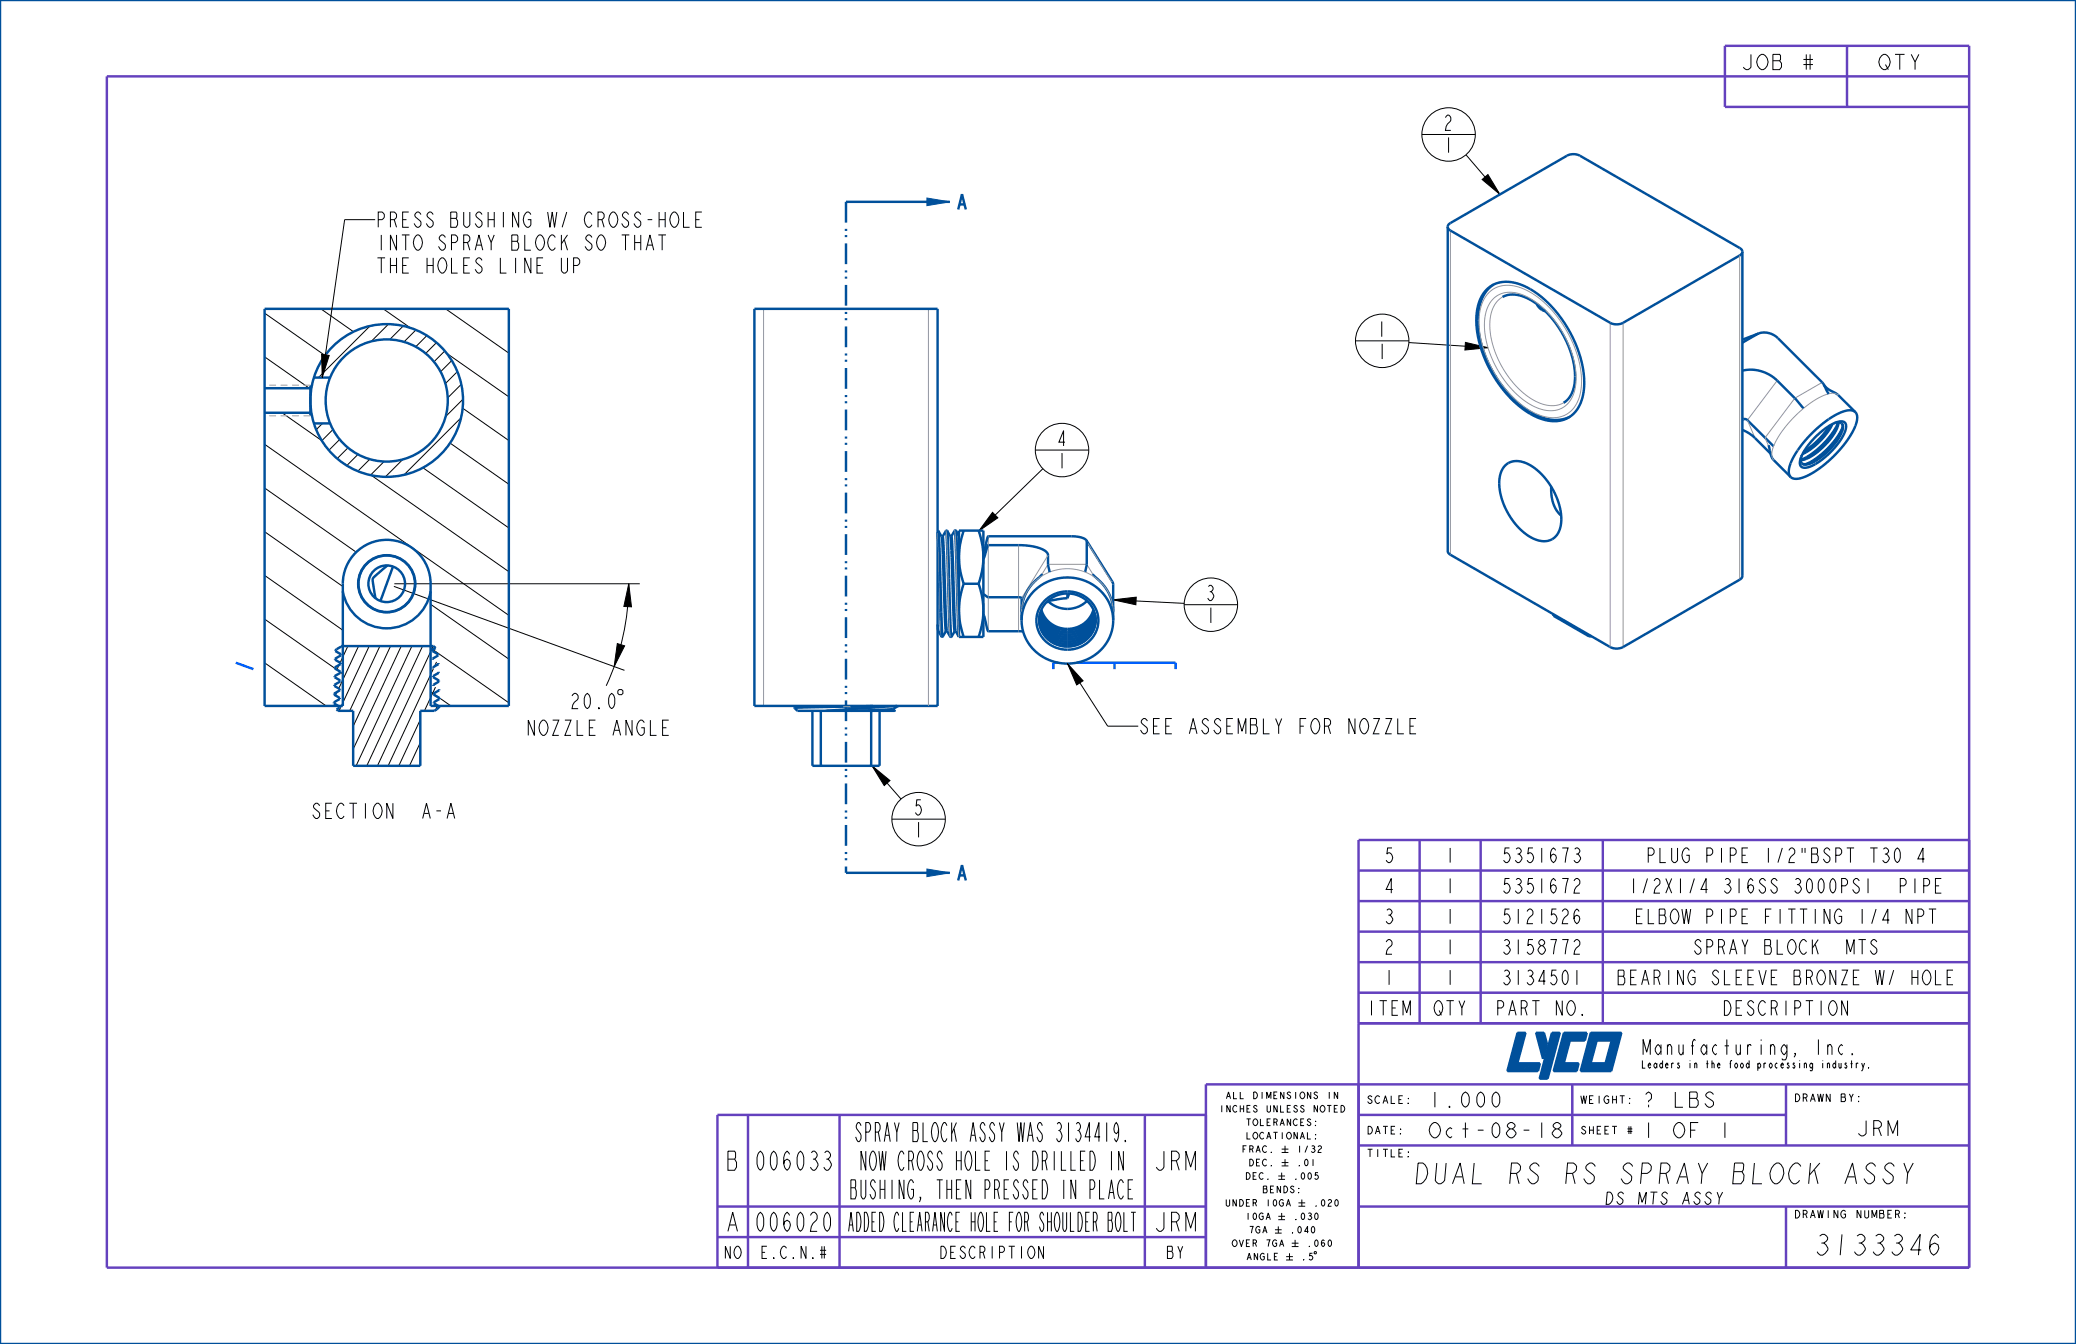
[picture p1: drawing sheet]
<svg xmlns="http://www.w3.org/2000/svg" width="432mm" height="279mm" viewBox="0 0 432 279" stroke-linecap="round" stroke-linejoin="round" font-family="sans-serif">
<path d="M192.8 41.2l4.8 .8-4.8 .8z" fill="#00509b"/>
<path d="M192.8 41.2l4.8 .8-4.8 .8z" fill="none" stroke="#00509b" stroke-width=".21"/>
<path d="M199.3 43.5l.8-3.1 .8 3.1M199.6 42.5h1" fill="none" stroke="#00509b" stroke-width=".51"/>
<path d="M192.8 180.7l4.8 .7-4.8 .8z" fill="#00509b"/>
<path d="M192.8 180.7l4.8 .7-4.8 .8z" fill="none" stroke="#00509b" stroke-width=".21"/>
<path d="M176 42h21.6M176 181.4h21.6M199.3 183l.8-3.1 .8 3.1M199.6 182h1" fill="none" stroke="#00509b" stroke-width=".51"/>
<path d="M176 42v139.4" fill="none" stroke="#00509b" stroke-width=".51" stroke-dasharray="4.3 1.3 .4 .9 .4 1.3" stroke-linecap="butt"/>
<g fill="none" stroke="#000" stroke-width=".21">
<path d="M55 74.2l9.3 6.5M55 65.1l12.6 8.8M66.7 64.2l6.8 4.8M69.7 71.6l-1.1 1.1M77 67.8l-10.8 10.7M79.7 64.2l5.7 4M80.8 67.4l-3.6 3.6M83.9 67.8l-2.8 2.8M86.5 68.6l-2.5 2.5M88.8 69.8l-2.3 2.3M90.8 71.2l-2.3 2.3M92.5 73l-2.2 2.2"/>
<path d="M92.7 64.2l13.1 9.2M92.9 73.5l12.9 9M94 75l-2.4 2.3M95.1 77.3l-2.5 2.4M95.9 79.9l-2.8 2.8M105.7 64.2l.1 .1M55 92.4l50.8 35.5M58.7 85.8l8.2 5.8 2.4-2.3M67.1 88l-1.3 1.3M70.7 91.4l-2.3 2.2M72.4 93.1l-2.3 2.2M74.5 94.5l-2.4 2.3"/>
<path d="M76.9 95.5l-2.5 2.4M77.2 98.8l28.6 20M79.9 95.9l-2.8 2.9M83.8 95.5l-3.6 3.6M88 97.2l17.8 12.6M93.6 92.1l12.2 8.6M95.9 86.9l-11.9 11.8M96.2 84.9l9.6 6.7M96.3 83l-3.6 3.6M55 119.6l16.3 11.4M55 110.5l16.3 11.4M55 101.4l19.1 13.4"/>
<path d="M55 137.8l12.8 9M55 128.7l16.3 11.4M70.5 138.2l-.4 1M72.4 134.3l-1.7 3.5M74.6 134.3l-4.1 8.8M76.8 134.3l-6.3 13.5M79 134.3l-6.3 13.5M81.2 134.3l-7.7 16.7M83.5 134.3l-10 21.5M85.7 134.3l-11.6 24.9M87.9 134.3l-11.6 24.9M89.6 134.7l16.2 11.4"/>
<path d="M89.6 125.6l16.2 11.4M90.1 134.3l-11.6 24.9M90.1 139l-9.4 20.2M90.8 137.6l-.4 .9M70.1 143.8l-.3 .8M87.4 149.6l-4.4 9.6M87.4 154.4l-2.2 4.8M87.4 159.1v.1M89.6 143.8l4.2 3M90.6 142.8l-2.3 5M91 146.7l-.4 .9M91.2 141.4l-.2 .4"/>
</g>
<path d="M317.3 214.7l-2.1 8h-1.7z" fill="#00509b"/>
<path d="M317.3 214.7l-2.1 8h-1.7z" fill="none" stroke="#00509b" stroke-width=".21"/>
<path d="M315.6 214.7h1.7l-3.8 8z" fill="#00509b"/>
<path d="M315.6 214.7h1.7l-3.8 8z" fill="none" stroke="#00509b" stroke-width=".21"/>
<path d="M315.6 221.1h4.7l-5.1 1.6z" fill="#00509b"/>
<path d="M315.6 221.1h4.7l-5.1 1.6z" fill="none" stroke="#00509b" stroke-width=".21"/>
<path d="M315.2 222.7l5.1-1.6-.4 1.6z" fill="#00509b"/>
<path d="M315.2 222.7l5.1-1.6-.4 1.6z" fill="none" stroke="#00509b" stroke-width=".21"/>
<path d="M322.8 214.7h1.6l-4.2 9.5z" fill="#00509b"/>
<path d="M322.8 214.7h1.6l-4.2 9.5z" fill="none" stroke="#00509b" stroke-width=".21"/>
<path d="M324.4 214.7l-2.5 9.5h-1.7z" fill="#00509b"/>
<path d="M324.4 214.7l-2.5 9.5h-1.7z" fill="none" stroke="#00509b" stroke-width=".21"/>
<path d="M326.9 214.7l-2.1 8h-1.6z" fill="#00509b"/>
<path d="M326.9 214.7l-2.1 8h-1.6z" fill="none" stroke="#00509b" stroke-width=".21"/>
<path d="M325.3 214.7h1.6l-3.7 8z" fill="#00509b"/>
<path d="M325.3 214.7h1.6l-3.7 8z" fill="none" stroke="#00509b" stroke-width=".21"/>
<path d="M325.2 221.1h3.1l-3.5 1.6z" fill="#00509b"/>
<path d="M325.2 221.1h3.1l-3.5 1.6z" fill="none" stroke="#00509b" stroke-width=".21"/>
<path d="M324.8 222.7l3.5-1.6-.4 1.6z" fill="#00509b"/>
<path d="M324.8 222.7l3.5-1.6-.4 1.6z" fill="none" stroke="#00509b" stroke-width=".21"/>
<path d="M326.9 214.7h3.1l-3.5 1.6z" fill="#00509b"/>
<path d="M326.9 214.7h3.1l-3.5 1.6z" fill="none" stroke="#00509b" stroke-width=".21"/>
<path d="M326.5 216.3l3.5-1.6-.4 1.6z" fill="#00509b"/>
<path d="M326.5 216.3l3.5-1.6-.4 1.6z" fill="none" stroke="#00509b" stroke-width=".21"/>
<path d="M330.9 214.7h1.6l-2.1 8z" fill="#00509b"/>
<path d="M330.9 214.7h1.6l-2.1 8z" fill="none" stroke="#00509b" stroke-width=".21"/>
<path d="M330.9 214.7l-.5 8h-1.6z" fill="#00509b"/>
<path d="M330.9 214.7l-.5 8h-1.6z" fill="none" stroke="#00509b" stroke-width=".21"/>
<path d="M332.5 214.7h3.2l-3.6 1.6z" fill="#00509b"/>
<path d="M332.5 214.7h3.2l-3.6 1.6z" fill="none" stroke="#00509b" stroke-width=".21"/>
<path d="M332.1 216.3l3.6-1.6-.5 1.6z" fill="#00509b"/>
<path d="M332.1 216.3l3.6-1.6-.5 1.6z" fill="none" stroke="#00509b" stroke-width=".21"/>
<path d="M337.2 214.7l-2.1 8h-1.6z" fill="#00509b"/>
<path d="M337.2 214.7l-2.1 8h-1.6z" fill="none" stroke="#00509b" stroke-width=".21"/>
<path d="M335.7 214.7h1.5l-3.7 8z" fill="#00509b"/>
<path d="M335.7 214.7h1.5l-3.7 8z" fill="none" stroke="#00509b" stroke-width=".21"/>
<path d="M330.8 221.1h3.2l-3.6 1.6z" fill="#00509b"/>
<path d="M330.8 221.1h3.2l-3.6 1.6z" fill="none" stroke="#00509b" stroke-width=".21"/>
<path d="M330.4 222.7l3.6-1.6-.5 1.6z" fill="#00509b"/>
<path d="M330.4 222.7l3.6-1.6-.5 1.6z" fill="none" stroke="#00509b" stroke-width=".21"/>
<path d="M321.1 214.7l.7 2.4-.8 3z" fill="#00509b"/>
<path d="M321.1 214.7l.7 2.4-.8 3z" fill="none" stroke="#00509b" stroke-width=".21"/>
<path d="M319.5 214.7h1.6l-.1 5.4z" fill="#00509b"/>
<path d="M319.5 214.7h1.6l-.1 5.4z" fill="none" stroke="#00509b" stroke-width=".21"/>
<g fill="none" stroke="#000" stroke-width=".21">
<path d="M295.7 28h11.2M304.9 32.2l7.1 8.2M308.3 37.3l1.2-1 2.5 4.1zM281.9 70.9h11.1M293 71.2l16.5 1.1M304.8 71.2l4.7 1.1-4.8 .5zM215.3 93.6h11.2M216.9 97.4l-13.3 13M206.4 106.5l1.1 1.1-3.9 2.8zM81.9 121.9l48 17.5M82 121.4h51.1M128.4 133.8l1.5 .5-2.2 4.3z"/>
<path d="M130.8 121.4l.5 4.8-1.5-.1zM130.8 121.4a50.3 50.3 0 0 1-4.7 21.2M231.5 124.7l4.8-.6v1.6zM231.5 124.7l14.8 .7M246.3 125.7h11.1M128.8 143.4h.5l.3 .2v.5l-.3 .3h-.5l-.3-.3v-.5zM181.2 159.2h.2l6 6.9M181.4 159.2l3.7 3.1-1.2 1zM185.5 170.3h11.1"/>
<circle cx="301.3" cy="28" r="5.6"/>
<circle cx="287.5" cy="70.9" r="5.6"/>
<circle cx="220.9" cy="93.6" r="5.6"/>
<circle cx="251.9" cy="125.7" r="5.6"/>
<circle cx="191.1" cy="170.3" r="5.6"/>
</g>
<path d="M308.3 37.3l1.2-1 2.5 4.1zM304.8 71.2l4.7 1.1-4.8 .5zM206.4 106.5l1.1 1.1-3.9 2.8zM128.4 133.8l1.5 .5-2.2 4.3zM130.8 121.4l.5 4.8-1.5-.1zM231.5 124.7l4.8-.6v1.6zM181.4 159.2l3.7 3.1-1.2 1z" fill="#000"/>
<g fill="none" stroke="#6441be" stroke-width=".51">
<path d="M384.2 9.5v12.7M409.6 15.9h-387.4v247.6h387.4v-254h-50.8v12.7h50.8M295.3 174.6v38.1M308 174.6v38.1M333.4 174.6v38.1M409.6 174.6h-127v88.9M282.6 193.7h127M282.6 187.3h127M282.6 181h127M282.6 212.7h127M282.6 206.4h127M282.6 200h127"/>
<path d="M155.6 231.8v31.7M174.6 231.8v31.7M238.1 231.8v31.7M250.8 231.8h-101.6v31.7M282.6 231.8h88.9M282.6 238.1h127M327 225.4v12.7M371.5 225.4v12.7M409.6 225.4h-158.8v38.1M149.2 257.2h101.6M149.2 250.8h101.6M282.6 250.8h127"/>
<path d="M371.5 250.8v12.7"/>
</g>
<path d="M0 0h431.8v279.4h-431.8zM319.5 214.7h1.6l.7 2.4-.8 3zM322.8 214.7h1.6l-2.5 9.5h-1.7zM326.5 216.3h3.1l.4-1.6h-4.7l-2.1 8h4.7l.4-1.6h-3.1M326.9 214.7l-2.1 8M330.9 214.7h6.3l-2.1 8h-6.3zM332.1 216.3h3.1M332.5 214.7l-2.1 8M335.7 214.7l-2.2 8M315.6 221.1h4.7l-.4 1.6h-6.4l2.1-8h1.7l-2.1 8M330.8 221.1h3.2" fill="none" stroke="#00509b" stroke-width=".51"/>
<!-- layer: 0_COMPONENTS -->
<g fill="none" stroke="#00509b" stroke-width=".51">
<path d="M301.1 47.1l.2-.4 .4-.3 24.2-14 .8-.3h.9l1 .3 33.3 19.2 .4 .3 .1 .4M301.1 47.1l.1 67.7 .5 .5 33.2 19.2 1.1 .3h.8l.8-.3 24.3-14 .5-.6v-67.6M301.1 47.1l.2 .5 .4 .3 33.2 19.2 1.1 .3h.8l.8-.3 24.3-14 .4-.3 .1-.5M310.4 59.3l-.8 .8-.8 .9-1 2.3a17.1 17.1 0 0 0 1.4 11.3 22.5 22.5 0 0 0 11 12 7.8 7.8 0 0 0 6 .2M310.4 59.3v.1M310.7 59.1l-.3 .2M55 64.2h50.8v82.6h-16.2v-25.4a9.1 9.1 0 0 0-9.2-9.2 9.1 9.1 0 0 0-9.1 9.2v25.4h-16.3zM65.3 78.5h3.4M156.9 64.2h38.1v82.6h-38.1zM309.3 60.1a6.8 6.8 0 0 1 7.9-.6 24.1 24.1 0 0 1 11.8 16 12 12 0 0 1-1.2 10 6.5 6.5 0 0 1-8.1 1.3 23.7 23.7 0 0 1-12.2-16.2 12 12 0 0 1 1.3-9.9zM312.5 61.7a6.2 6.2 0 0 1 6.2 .9 20 20 0 0 1 8.9 16.7l-.3 1.5-.5 1.3-.7 1-.9 .6M319.6 63.2l.7 .9 1.1 .6"/>
<path d="M319.9 63.4h-.2M362.4 77.1l1.6-.3 1.4 .2 1.6 .4 1.3 .7 1.2 .9 3.8 3.8 1.8 2.1M365.8 69.3l.9-.2 1 .1 .9 .3 .8 .5 9.9 9.8M365.8 69.3l-3.4 1.9M365.8 69.3l-3.4 1.3M379.3 79.8a6.1 6.1 0 0 0 2.8 2.1l3.8 3.8M379.3 79.8l1.1 2.1M55 85.8h9.8M55 80.7h9.8M64.6 80.1v6.3M65.3 88h3.4M313.1 96.7a3.9 3.9 0 0 1 4.9-.2 13.6 13.6 0 0 1 6.6 12.9l-.4 1.2-.6 .9a3.8 3.8 0 0 1-4.8 .4 13.6 13.6 0 0 1-6.8-12.8l.4-1.3z"/>
<path d="M326.2 86.8h.1M326.6 86.6l-.4 .2M362.4 87.3l.5-.2 .5 .2 5.5 5.5M362.4 89.4l2.2 1.2 3.7 3.7M367.9 92.6l.4 2 .4 .8 3.7 3.8M374.8 96.3h.1M374.8 94.7l-.2 1 .2 .7M375.6 95.2l-.3 .2M375.6 95.3l-1 .3M376.6 96.2l-.4 .2M376.6 96.2l-1.1 .3-.7-.2M377.5 90.9l2.3-1.9 2.2-1.2 .9-.2 .6 .1 .4 .4 .1 .6a11.9 11.9 0 0 1-4.8 6.7l-2.2 1.4-1 .4h-.8l-.6-.2-.2-.5v-.8l.3-1a14 14 0 0 1 2.8-3.8z"/>
<path d="M380.6 88.4l-1.1 1.6-1.3 1.4-1.5 1.4-1.5 1.1M380.8 88.3l-1.1 1.7-1.5 1.6-1.5 1.4-1.6 1.1M381 88.3l-1.1 1.6-1.5 1.8-1.7 1.5-1.7 1M381.1 88.2l-1 1.7-1.6 1.9-1.8 1.5-1.8 1.1M381.5 88l1-.2 .6 .2M382 88.8l-1.1 1.8-1.5 1.7-1.9 1.7-1.9 1.2M382 88.8h.1M382.2 88.5l-.2 .3M382.3 87.9l-1.3 2.3-2 2.3-2.1 1.8-2.2 1.3M382.3 87.8l-.4 1.4a14.1 14.1 0 0 1-6.3 6.1M382.4 87.8l-.1 .8-.5 1a12.5 12.5 0 0 1-6.6 6l-.6 .1M383 89.7l-1.2 1.8-1.5 1.8-1.9 1.7-1.8 1.2"/>
<path d="M383 89.7h.1M383.1 88l.1 .9-.4 1.3a14.1 14.1 0 0 1-6.2 6M383.1 88l.2 .5v.5l-.6 1.6a12.4 12.4 0 0 1-6.6 5.9l-.8 .1-.5-.2M383.1 89.4l-.1 .3M383.2 88.9l-1.3 2.3-1.9 2.2-2.1 1.8-2.3 1.3M385.9 85.7l-.6-.4h-.8l-2.3 .7-2.6 1.7-2.8 2.4-2.4 2.9-1.6 2.6-.7 2.2v.8l.3 .6M385.9 85.7l.4 .9-.2 1.4a22.1 22.1 0 0 1-11.3 11.3 2.21 2.21 0 0 1-2.4-.1M80.6 117.5l-3.1 2.8 .6 4.1M81.7 117.8l-2.6 7.1M195 110.4h.2M195 110.7l.8 21.6M195.2 110.4l.7 1.2 .1 .7 .5 16.1 .3 2.8"/>
<path d="M195.2 110.4h.1M195.2 110.4l.9 21.9M195.9 111.5h.2M196.1 111.5l.2 3M196.3 114.5h.1M196.3 114.5l.7 16.7M196.8 110.4l-.7 1.1M196.8 110.3h.1M196.8 110.3l.2 .1M196.8 110.3l.9 22.1M197 110.4l.9 22M197 110.4l.7 1.1 .1 .8 .5 16 .3 2.9"/>
<path d="M197.7 111.5h.2M197.9 111.5h.1M197.9 111.5l.2 3.1 .4 12.6M198.6 110.3l-.7 1.2M198.6 110.3h.1M198.6 110.3l.2 3.5 .4 14.4M198.8 110.3h-.2M198.8 110.3h.1M198.8 110.3l.7 18.2M198.8 110.3l.7 1.1M199.5 110.3h5v22.1h-5zM200.4 110.3l-.7 2.9-.2 2.6 .2 2.7 .7 2.9"/>
<path d="M203.6 110.3l.7 2.9 .2 2.6-.2 2.7-.7 2.9M204.5 116.1l1-2.8h7l2.5 .3 1.8 .6 1.1 .8 .1 2.4 .3 1.5M204.7 114.7l-.2 .2zM204.7 114.7h.1M216.8 119.4l-.6 .6a9.3 9.3 0 0 0-3.7 7.1M226 112.3l5.5 8.9v7.8M226 112.3l-1-.5-1.7-.3h-17.7l-.9 3.2M226 112.3v5l-.3 1.6M227.3 119.4l2 2 1.1 1.6 .9 2 .2 2.1M322.6 101.2l.1 1.9 .4 1.7 .7 1.4 .9 1M71.3 122.9a9.3 9.3 0 0 0 9.1 7.7 9.3 9.3 0 0 0 9.2-7.7M90 137.1v-.2l1.2-.6-.1-.3-1.2-.7v-.2l.7-.4-.4-.4h-19.3l-.9 .7-.3 .3 1.2 .7v.2l-1.2 .7v.3l1.2 .6v.3l-1.2 .6-.1 .3 1.2 .6v.3l-1.2 .7v.2l1.2 .7v.2l-1.2 .7v.2l1.1 .7v.2l-1.2 .7v.2l1.2 .7v.2l-1.2 .7v.2l1.1 .7"/>
<path d="M91.2 137.8v.3l-1.2 .6v.3M91.2 139.7v.2l-1.1 .6v.3l1.2 .7v.2l-1.2 .7v.2M195 129.9l.1 1.2M195 131.1h.2M195.1 131.1l.7 1.2M195.8 132.3h.3M196.1 132.3h.1M196.8 131.2h.2M196.8 131.2l-.7 1.1M197 131.2l.7 1.2M197.7 132.4h.1M197.7 132.4h.2"/>
<path d="M197.9 132.4h.1M198.5 127.2h.1M198.5 127.2l.3 4M198.6 131.2h.2M198.6 131.2l-.7 1.2M198.8 131.2l.7 1.2M199.2 128.2h.1M199.2 128.2l.3 4.2M200.4 121.4l-.7 2.9-.2 2.6 .2 2.6 .7 2.9M200.4 121.4h3.2M203.6 121.4l.7 2.9 .2 2.6-.2 2.6-.7 2.9M204.5 127.8l.2 .3"/>
<path d="M204.5 123.6l1 .6h6.4l.5 .1 .1 4.7M204.7 128.1h.1M204.7 128.1l.8 3.1 7.3 .1M212.5 129a9.5 9.5 0 0 0 13.6 8.1 8.9 8.9 0 0 0 5.4-8.1M212.5 129a9.5 9.5 0 0 1 13.6-8.1 8.9 8.9 0 0 1 5.4 8.1M216.1 128.9a5.9 5.9 0 0 0 5.9 5.5 5.9 5.9 0 0 0 5.9-5.5M216.1 128.6l.1 .2M216.2 128.8v.1M216.2 128.4l-.1 .5M216.2 128.9a5.7 5.7 0 0 0 5.8 5M216.2 128.4v.4M216.2 128.9l.2 1.2 .6 1.1 .7 .9 1 .8a6.1 6.1 0 0 0 3.3 1"/>
<path d="M216.2 128.2v.1M216.2 128.1v.2M216.2 128.8v.1a5.9 5.9 0 0 0 5.8 4.5 5.9 5.9 0 0 0 5.8-4.5M216.2 128.3v.1a5.9 5.9 0 0 0 5.8 4.6 5.9 5.9 0 0 0 5.8-4.6M216.2 128.3v.1a5.9 5.9 0 0 0 5.8 4.5 5.9 5.9 0 0 0 5.8-4.5M216.2 127.9a5.9 5.9 0 0 0 5.8 4.5 5.9 5.9 0 0 0 5.8-4.5 5.9 5.9 0 0 1-5.8 4.6 5.9 5.9 0 0 1-5.8-4.6M216.3 127.7l.7 1.7 1.4 1.3 1.7 .9 1.9 .3 2-.3 1.7-.9 1.3-1.3 .7-1.7-.7 1.7-1.3 1.4-1.7 .9-2 .3-1.9-.3-1.8-.9-1.3-1.4-.7-1.7M216.3 127.4l.8 1.7 1.3 1.3 1.7 .8 1.9 .3 1.9-.3 1.7-.8 1.3-1.3 .8-1.7M216.4 127.4l.8 1.6 1.3 1.3 1.6 .9 1.9 .3 1.9-.3 1.7-.9 1.3-1.3 .8-1.6M217.4 124.8l1.9-1.3a6.3 6.3 0 0 1 6.7 .8 6.3 6.3 0 0 1 2.2 6.5 6.5 6.5 0 0 1-7 4.2 6.5 6.5 0 0 1-5.6-6 5.9 5.9 0 0 1 1.8-4.2zM218 124.9l-.3 .3M222 123.4a5.7 5.7 0 0 0-5.8 5"/>
<path d="M222 123.4a5.7 5.7 0 0 1 5.9 5M222 124.4l-4 .5M222 123.4v1M222.4 123.4l-.4 1M226.1 124.9l-.9 .7-1 .5-1.1 .4-1.1 .1-1.1-.1-1.1-.3-1-.6-.8-.7M227.4 126.7l-.7 1.6-1.2 1.3-1.7 .8-1.8 .3-1.8-.3-1.6-.8-1.3-1.3-.7-1.6M227.6 127.2l-.8 1.5-1.3 1.3-1.7 .8-1.8 .2-1.8-.2-1.6-.8-1.3-1.3-.9-1.5M227.8 128.8v.1M227.8 128.3v.1M227.8 128.1v.2M227.8 128.2v.1M227.9 128.9l-.3 1.2-.6 1.1-.7 .9-1 .8a6.1 6.1 0 0 1-3.3 1"/>
<path d="M227.9 128.4l-.1 .4M227.9 128.4v.5M227.9 128.9a5.7 5.7 0 0 1-5.9 5M227.9 128.8v.1M227.9 128.6v.2M323.1 127.7v.3l7.4 4.3M330.5 132.3h.6M330.5 132v.3M70.4 146.8l.2 .1M70.6 146.9v.2l-.6 .4 .3 .3h3.2v11.4h13.9v-11.4h2.9l1.1-.9M91.3 143.3v.2l-1.1 .7v.2l1.2 .7v.2l-1.2 .7v.2l1.2 .7M91.4 146.9h.1"/>
<path d="M165.3 147.2l.6 .6h20.2M166 146.8l-.7 .4M169 147.8v11.4h13.9v-11.4M170.7 147.8v11.4M176.9 146.9l-11.6 .3M176.9 146.9h7.3M181.2 147.8v11.4M181.5 146.8l-4.6 .1M184.2 146.9l-12.4 .9M185.8 147.4l-8.8 .4M185.8 147.6l-2.2 .2M185.8 147.6l.3 .1"/>
<path d="M185.8 147.4v.2M186.1 147.7h.1M186.1 147.8h-.1M186.6 146.8l-2.4 .1M186.8 146.8l-1 .6"/>
<circle cx="80.4" cy="83.3" r="15.9"/>
<circle cx="80.4" cy="83.3" r="12.7"/>
<circle cx="80.4" cy="121.4" r="5.9"/>
<circle cx="80.4" cy="121.4" r="3.8"/>
</g>
<g fill="none" stroke="#9196a0" stroke-width=".21">
<path d="M301.7 47.9v67.4M361.8 53.1v67.4M158.8 64.2v82.6M193.1 64.2v82.6M309.7 60.8a6.5 6.5 0 0 1 7.5-.6 21.5 21.5 0 0 1 10.2 11.8 15.2 15.2 0 0 1 .7 11.5 5.7 5.7 0 0 1-7.7 2.8 19.1 19.1 0 0 1-9.6-8.9 19 19 0 0 1-2.9-12.9 7 7 0 0 1 1.8-3.7zM310.6 62.1a5.7 5.7 0 0 1 6.8-.5 20.5 20.5 0 0 1 10.4 18.1 5.6 5.6 0 0 1-4.2 5.6 9.9 9.9 0 0 1-8.1-3.3 20.1 20.1 0 0 1-6.7-15.5 6.8 6.8 0 0 1 1.8-4.4zM312.5 61.7l-1 .8-.7 .9-.5 1.3-.3 1.4a19.1 19.1 0 0 0 6.9 15.6 8.5 8.5 0 0 0 7.3 2.5l1-.5M334.9 67.1v67.4M337.6 67.1v67.4M365.5 69.5l-3.1 1.2M369.6 79.1l-6.1 8.2 1.5 3.8M379 79.5l-5.7 3.3-6.2 8.2 .9 2"/>
<path d="M362.4 85.9l.2 1.3M382.4 82.1l-.6-.3h-.8l-1.1 .2-1.2 .5-2.7 1.7-2.6 2.3-2.5 2.9-1.7 2.6-.7 2.2 .1 .8 .3 .6M195 110.8l.8 21.5M196.7 110.4l.3 2.5 .6 19.5M198.6 110.3l.2 2.5 .7 19.6M205.6 111.5v19.7M211.9 113.3v17.9M218 115.4l-5.5 9M226 112.6l5.5 8.9M227.4 119.6l-1.4-2.3h-8l-1.4 2.3M212.5 126.5v.7M212.5 126.5l.6-2.5 1.2-2.1 1.7-1.7 2.2-1.2a9.5 9.5 0 0 1 13.3 8.2"/>
<path d="M212.5 126.5h.1M212.5 126.2v.1M231.5 126.2v.1M181.1 146.8l-5.7 .1"/>
</g>
<path d="M49 137.8l3.7 1.3M220.1 137.8h-1v1.3M223.9 137.8h20.6v1.3M231.8 137.8v1.3" fill="none" stroke="#005fff" stroke-width=".51"/>
<path d="M56 86.4h1.4M56 80.1h1.4M58.4 86.4h1.4M58.4 80.1h1.4M60.8 86.4h1.4M60.8 80.1h1.4M63.1 86.4h1.5M63.1 80.1h1.5" fill="none" stroke="#afafb4" stroke-width=".25"/>
<!-- layer: 2_ALL_NOTES -->
<g fill="none" stroke="#000" stroke-width=".21">
<path d="M78 45.7h-6.3l-4.7 32.8M66.9 73.7l1.6 .2-1.5 4.6zM222 138l3.3 3.5-1.4 .9zM222 138l8.4 13h6.3M266.6 238.9h1.4M266.6 239.6h1.4M267.3 238.2v1.4M388.6 221.9l.1 .2zM265.2 255.7h1.4M265.2 256.3h1.4M265.9 244.5h1.4M265.9 245.2h1.4"/>
<path d="M265.9 252.9h1.4M265.9 253.6h1.4M265.9 255v1.3M266.6 241.7h1.4M266.6 242.4h1.4M266.6 243.8v1.4M266.6 252.2v1.4M267.3 241v1.4M268.7 258.4h1.4M268.7 259.1h1.4M269.4 257.7v1.4M270.1 250.1h1.4"/>
<path d="M270.1 250.8h1.4M270.8 249.4v1.4M267.5 261.2h1.4M267.5 261.9h1.4M268.2 260.5v1.4M273.3 260.3l.4-.1 .1 .3-.3 .2z"/>
</g>
<path d="M66.9 73.7l1.6 .2-1.5 4.6zM222 138l3.3 3.5-1.4 .9z" fill="#000"/>
<g font-size="5.6">
<text x="294.9" y="246.1">DUAL RS RS SPRAY BLOCK ASSY</text>
<text x="377.3" y="260.9">3133346</text>
</g>
<g font-size="5.2">
<text x="178.3" y="237.3">SPRAY BLOCK ASSY WAS 3134419.</text>
<text x="150.9" y="243.3">B</text>
<text x="157" y="243.3">006033</text>
<text x="179.3" y="243.3">NOW CROSS HOLE IS DRILLED IN</text>
<text x="239.8" y="243.3">JRM</text>
<text x="177.4" y="249.2">BUSHING, THEN PRESSED IN PLACE</text>
<text x="150.9" y="256">A</text>
<text x="157" y="256">006020</text>
<text x="177" y="256">ADDED CLEARANCE HOLE FOR SHOULDER BOLT</text>
<text x="239.8" y="256">JRM</text>
</g>
<g font-size="4.1">
<text x="362" y="14.5">JOB</text>
<text x="374.4" y="14.5">#</text>
<text x="390.5" y="14.5">QTY</text>
<text x="300.1" y="27.1">2</text>
<text x="300.2" y="31.7">1</text>
<text x="78" y="47.3">PRESS BUSHING W/ CROSS-HOLE</text>
<text x="78" y="52">INTO SPRAY BLOCK SO THAT</text>
<text x="78" y="56.8">THE HOLES LINE UP</text>
<text x="286.3" y="70">1</text>
<text x="286.4" y="74.6">1</text>
<text x="219.7" y="92.7">4</text>
<text x="219.8" y="97.4">1</text>
<text x="250.7" y="124.9">3</text>
<text x="250.7" y="129.5">1</text>
<text x="118.3" y="147.3">20.0</text>
<text x="109.2" y="152.9">NOZZLE ANGLE</text>
<text x="236.7" y="152.5">SEE ASSEMBLY FOR NOZZLE</text>
<text x="65.1" y="170.2">SECTION</text>
<text x="87.6" y="170.2">A-A</text>
<text x="189.9" y="169.4">5</text>
<text x="190" y="174.1">1</text>
<text x="341.3" y="219.3">Manufacturing, Inc.</text>
<text x="296.9" y="230.2">1.000</text>
<text x="341.3" y="230.2">?</text>
<text x="347.5" y="230.2">LBS</text>
<text x="296.9" y="236.5">Oct-08-18</text>
<text x="341.3" y="236.5">1</text>
<text x="347.5" y="236.5">OF</text>
<text x="356.8" y="236.5">1</text>
<text x="385.9" y="236.1">JRM</text>
</g>
<g font-size="4">
<text x="287.7" y="179.3">5</text>
<text x="300.4" y="179.3">1</text>
<text x="312.4" y="179.3">5351673</text>
<text x="342.9" y="179.3">PLUG PIPE 1/2&quot;BSPT T30 4</text>
<text x="287.7" y="185.7">4</text>
<text x="300.4" y="185.7">1</text>
<text x="312.4" y="185.7">5351672</text>
<text x="339.4" y="185.7">1/2X1/4 316SS 3000PSI</text>
<text x="394.1" y="185.7">PIPE</text>
<text x="287.7" y="192">3</text>
<text x="300.4" y="192">1</text>
<text x="312.4" y="192">5121526</text>
<text x="340.6" y="192">ELBOW PIPE FITTING 1/4 NPT</text>
<text x="287.7" y="198.4">2</text>
<text x="300.4" y="198.4">1</text>
<text x="312.4" y="198.4">3158772</text>
<text x="352.5" y="198.4">SPRAY BLOCK</text>
<text x="383.4" y="198.4">MTS</text>
<text x="287.7" y="204.7">1</text>
<text x="300.4" y="204.7">1</text>
<text x="312.4" y="204.7">3134501</text>
<text x="337" y="204.7">BEARING SLEEVE BRONZE W/ HOLE</text>
<text x="284.2" y="211.1">ITEM</text>
<text x="298.1" y="211.1">QTY</text>
<text x="311.2" y="211.1">PART NO.</text>
<text x="358.4" y="211.1">DESCRIPTION</text>
</g>
<g font-size="3.3">
<text x="333.8" y="250.4">DS MTS ASSY</text>
<text x="150.4" y="261.6">NO</text>
<text x="158.2" y="261.6">E.C.N.#</text>
<text x="195.5" y="261.6">DESCRIPTION</text>
<text x="242.5" y="261.6">BY</text>
</g>
<g font-size="2.1">
<text x="341.3" y="222.1">Leaders in the food processing industry.</text>
<text x="284.2" y="229.4">SCALE:</text>
<text x="328.6" y="229.4">WEIGHT:</text>
<text x="373.1" y="229">DRAWN</text>
<text x="382.4" y="229">BY:</text>
<text x="284.2" y="235.8">DATE:</text>
<text x="328.6" y="235.8">SHEET</text>
<text x="338" y="235.8">#</text>
<text x="284.2" y="240.5">TITLE:</text>
<text x="373.1" y="253.2">DRAWING</text>
<text x="385.5" y="253.2">NUMBER:</text>
</g>
<g font-size="1.8">
<text x="253.8" y="231.2">INCHES</text>
<text x="255.1" y="228.4">ALL</text>
<text x="259.2" y="234">TOLERANCES:</text>
<text x="260.6" y="228.4">DIMENSIONS</text>
<text x="263.3" y="231.2">UNLESS</text>
<text x="272.8" y="231.2">NOTED</text>
<text x="275.6" y="228.4">IN</text>
<text x="258.3" y="239.6">FRAC.</text>
<text x="259.2" y="236.8">LOCATIONAL:</text>
<text x="269.7" y="239.6">1/32</text>
<text x="259" y="245.2">DEC.</text>
<text x="259.7" y="242.4">DEC.</text>
<text x="269" y="245.2">.005</text>
<text x="269.6" y="242.4">.01</text>
<text x="254.9" y="250.8">UNDER</text>
<text x="262.6" y="248">BENDS:</text>
<text x="263.1" y="250.8">10GA</text>
<text x="273.2" y="250.8">.020</text>
<text x="259" y="253.6">10GA</text>
<text x="259.7" y="256.3">7GA</text>
<text x="268.3" y="256.3">.040</text>
<text x="269" y="253.6">.030</text>
<text x="256.3" y="259.1">OVER</text>
<text x="259.2" y="261.9">ANGLE</text>
<text x="263.1" y="259.1">7GA</text>
<text x="270.6" y="261.9">.5</text>
<text x="271.8" y="259.1">.060</text>
</g>
</svg>
